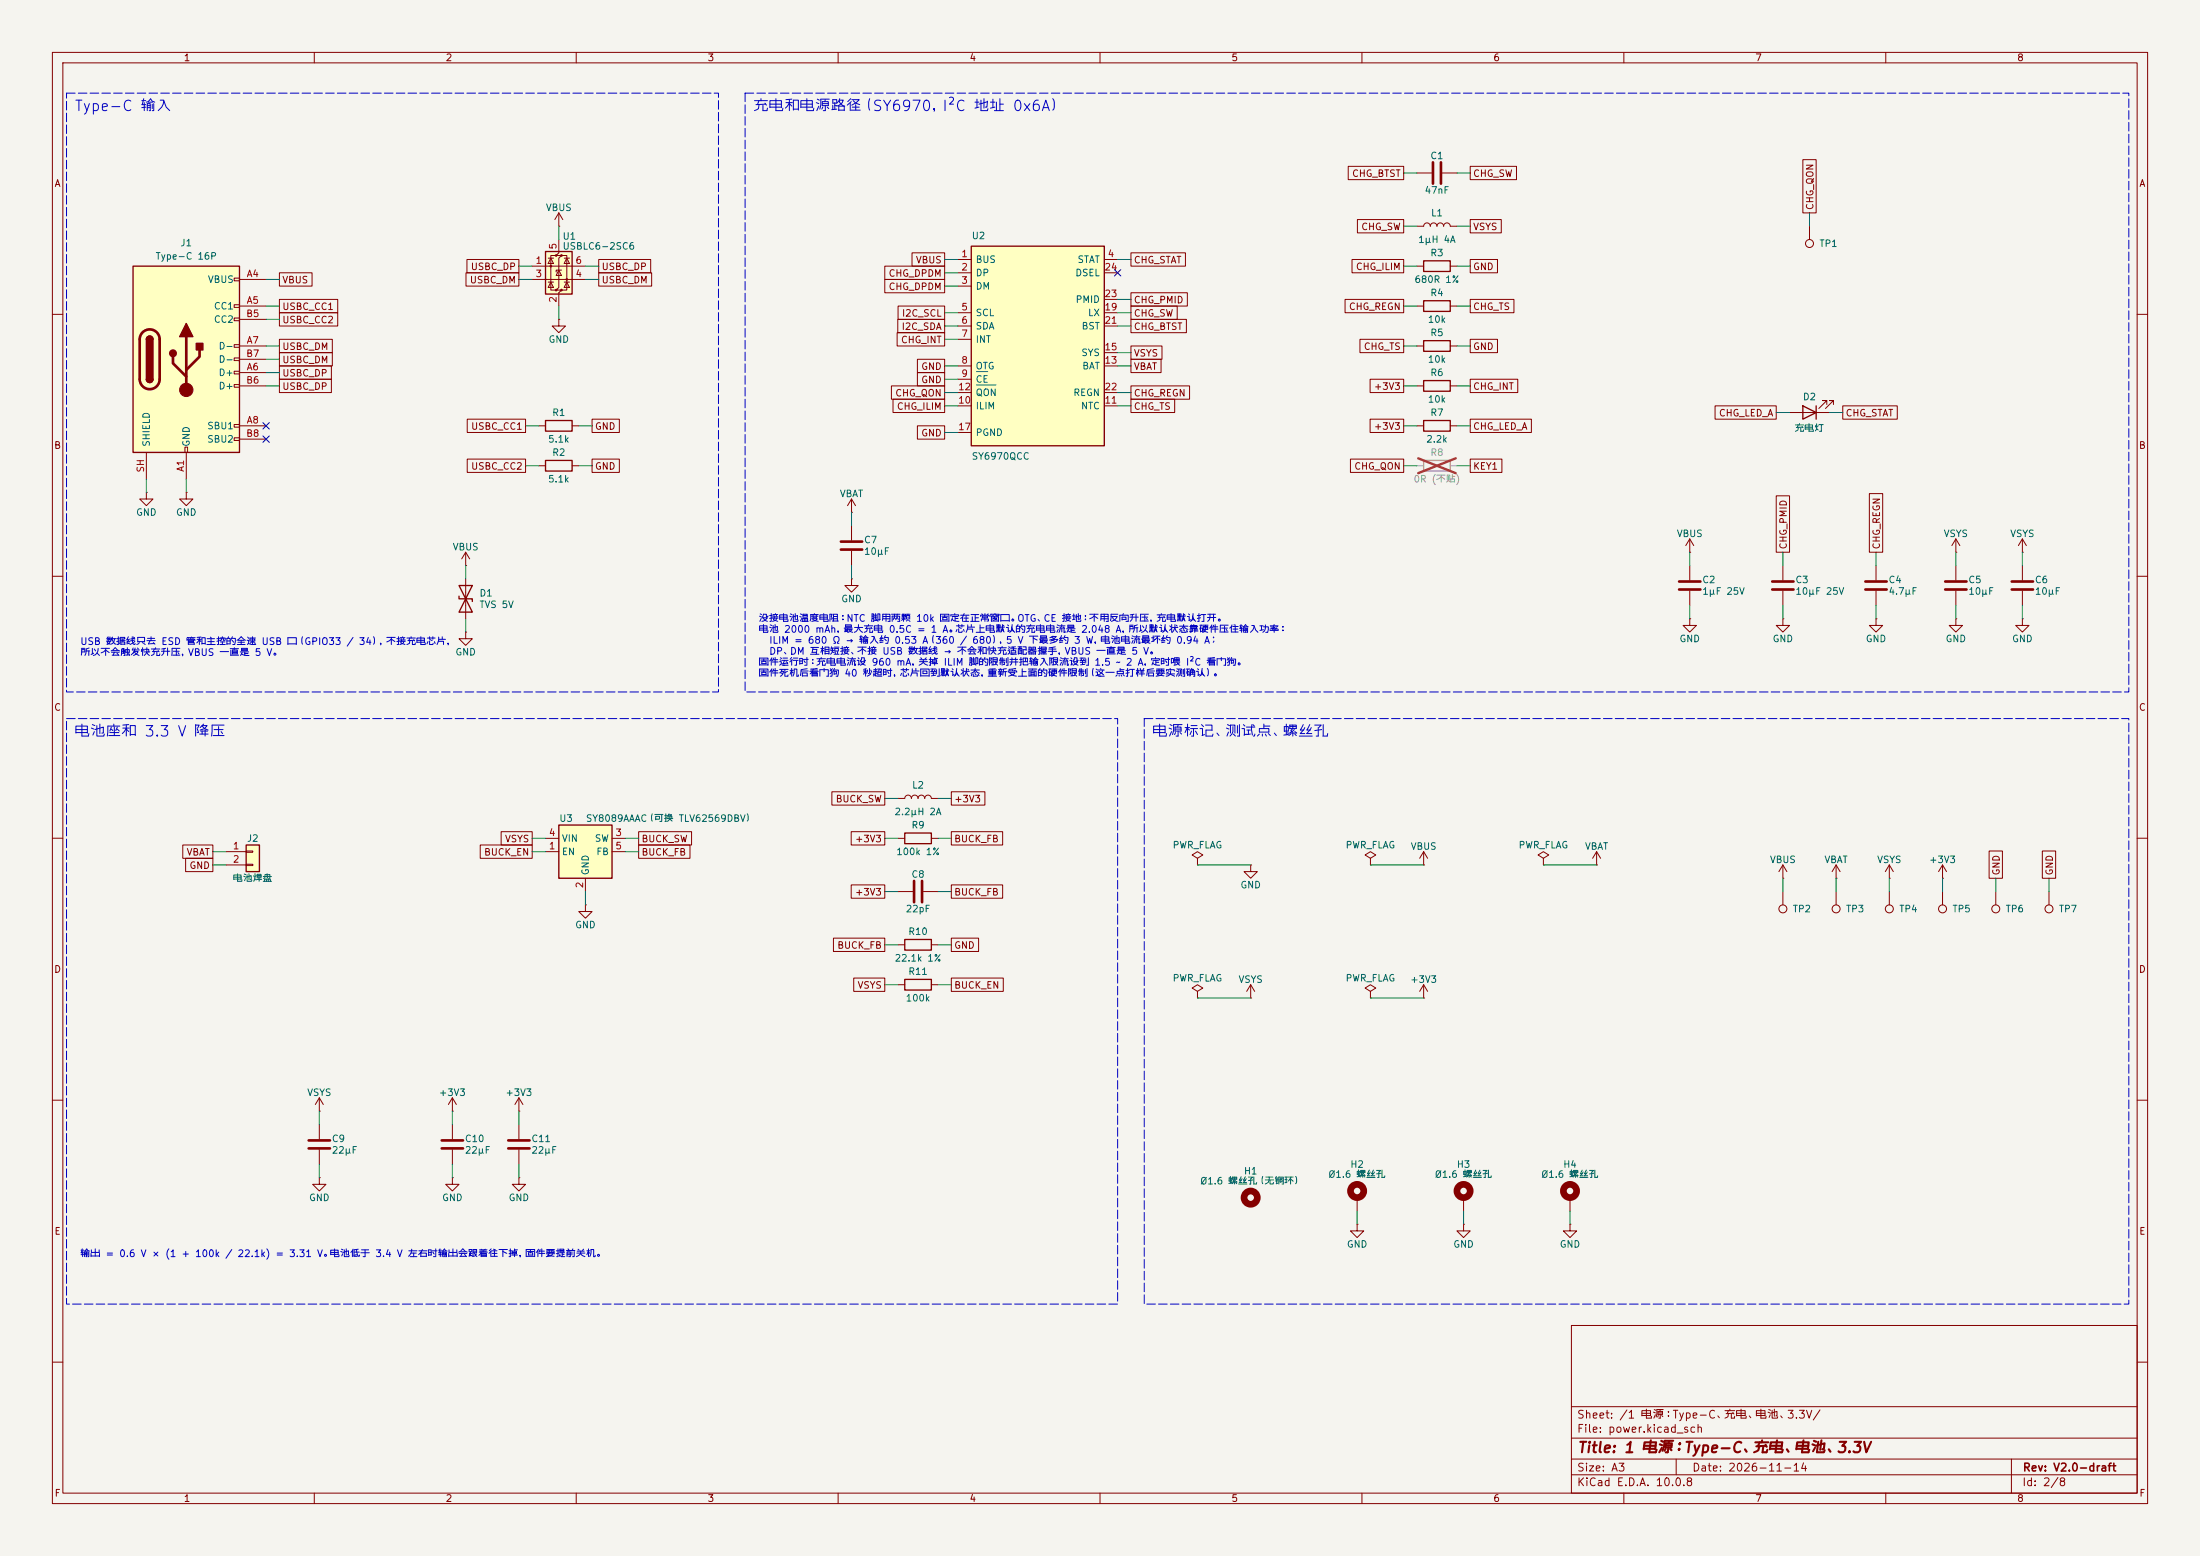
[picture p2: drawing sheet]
<svg xmlns="http://www.w3.org/2000/svg" width="420mm" height="297mm" viewBox="0 0 420 297" stroke-linecap="round" stroke-linejoin="round" font-family="sans-serif">
<path d="M0 0h420v297h-420z" fill="#f5f4ef" stroke="#f5f4ef" stroke-width=".19"/>
<g fill="none" stroke="#840000" stroke-width=".19">
<path d="M10 10h400v277h-400zM12 12h396v273h-396zM60 10v2M110 10v2M160 10v2M210 10v2M260 10v2M310 10v2M360 10v2M10 60h2M106.7 61v1.2h1.2l-1.2 1.3-1.3-1.3h1.3M106.7 61h.1"/>
<path d="M341.6 78.7h7.6M348.7 77.2v-.7h-.7h.7l-1.5 1.5M350 77.2v-.7h-.8h.8l-1.5 1.5M408 60h2M102.9 88.9h1.2M109.2 88.9h1.3M10 110h2M88.9 108h.1M88.9 105.4v2.6M88.9 110.5v7.6M88.9 105.4l-.8 1.3M88.9 105.4l.8 1.3"/>
<path d="M340.4 118.1v1.3h1.2l-1.2 1.3-1.3-1.3h1.3M340.4 118.1h.1M408 110h2M88.9 120.7v1.2h1.3l-1.3 1.3-1.3-1.3h1.3M88.9 120.7h.1M10 160h2M408 160h2M10 210h2M408 210h2M300 253h108v32h-108zM10 260h2M300 278.5h108"/>
<path d="M300 274.5h108M300 268.5h108M320 278.5v3M384 278.5v6.5M408 260h2M60 285v2M110 285v2M160 285v2M210 285v2M260 285v2M300 281.5h108M310 285v2"/>
<path d="M360 285v2"/>
</g>
<path d="M344.2 77.5l2.5 1.2-2.5 1.3zM346.7 77.5v2.5M104.1 87.9h5.1v2h-5.1zM87.6 111.8l2.6 5h-2.6l2.6-5zM87.6 113.8v.5h2.6v.5" fill="none" stroke="#840000" stroke-width=".25"/>
<path d="M104.1 48h5.1v8.1h-5.1z" fill="#ffffc2"/>
<g fill="#840000">
<circle cx="105.2" cy="50.8" r=".25"/>
<circle cx="106.2" cy="48.8" r=".25"/>
<circle cx="106.2" cy="55.4" r=".25"/>
<circle cx="107.2" cy="48.8" r=".25"/>
<circle cx="107.2" cy="55.4" r=".25"/>
<circle cx="108.2" cy="53.3" r=".25"/>
</g>
<g fill="none" stroke="#840000" stroke-width=".19">
<path d="M101.6 50.8h10.2M101.6 53.3h10.2M104.6 53.8h1.1M104.6 49.3h1.1M105.2 49.3l.5 1h-1.1zM105.2 53.8l.5 1.1h-1.1zM106.2 48.8h-1v6.6h1M106.7 45.7v2.6l-.5 .5h1l-.5 .5v5.6l-.5 .5h1l-.5 .5v2.5M106.7 51.6l.5 1h-1zM107.2 51.6h-1v.3M107.2 48.8h1v6.6h-1M107.7 53.8h1"/>
<path d="M107.7 49.3h1M108.2 49.3l.5 1h-1zM108.2 53.8l.5 1.1h-1zM345.4 43.2v2.5M27.9 94v1.3h1.3l-1.3 1.2-1.2-1.2h1.2M27.9 94h.1M35.6 94v1.3h1.2l-1.2 1.2-1.3-1.2h1.3M35.6 94h.1M270.5 81.3h1.3M276.9 81.3h1.2M340.4 108v2.7M340.4 112.8v2.8"/>
<path d="M358.1 108v2.7M358.1 112.8v2.8M373.4 118.1v1.3h1.2l-1.2 1.3-1.3-1.3h1.3M373.4 118.1h.1M373.4 105.4h.1M373.4 102.9l-.8 1.2M373.4 102.9l.7 1.2M373.4 102.9v2.5M373.4 108v2.7M373.4 112.8v2.8"/>
<circle cx="345.4" cy="46.5" r=".76"/>
</g>
<path d="M104.1 48h5.1v8.1h-5.1zM271.8 80.3h5.1v2h-5.1z" fill="none" stroke="#840000" stroke-width=".25"/>
<path d="M338.3 111h4.1M338.3 112.5h4.1M356.1 111h4.1M356.1 112.5h4.1M371.3 111h4.1M371.3 112.5h4.1" fill="none" stroke="#840000" stroke-width=".51"/>
<path d="M185.4 47h25.4v38.1h-25.4z" fill="#ffffc2"/>
<path d="M185.4 47h25.4v38.1h-25.4zM172.7 179.3h5.1v2.1h-5.1z" fill="none" stroke="#840000" stroke-width=".25"/>
<g fill="none" stroke="#840000" stroke-width=".19">
<path d="M270.5 33h2.8M275.3 33h2.8M182.9 49.5h2.5M182.9 52.1h2.5M182.9 54.6h2.5M182.9 59.7h2.5M210.8 49.5h2.6M210.8 52.1h2.6M210.8 59.7h2.6M210.8 57.2h2.6M182.9 62.2h2.5M182.9 64.8h2.5"/>
<path d="M182.9 69.9h2.5M182.9 72.4h2.5M182.9 77.5h2.5M182.9 74.9h2.5M210.8 62.2h2.6M210.8 69.9h2.6M210.8 77.5h2.6M210.8 74.9h2.6M210.8 67.3h2.6M182.9 82.6h2.5M386.1 108v2.7M386.1 112.8v2.8"/>
<path d="M171.4 180.3h1.3M177.8 180.3h1.3M61 212.1h.1M61 209.6l-.8 1.2M61 209.6l.7 1.2M61 209.6v2.5M99.1 212.1h.1M99.1 209.6l-.8 1.2M99.1 209.6l.7 1.2M99.1 209.6v2.5"/>
</g>
<path d="M186.4 70.9h2.2M186.4 73.5h3.7" fill="none" stroke="#006464" stroke-width=".19"/>
<path d="M273.6 31v4.1M275.1 31v4.1M384 111h4.1M384 112.5h4.1" fill="none" stroke="#840000" stroke-width=".51"/>
<path d="M271.8 87.9h5.1v2h-5.1z" fill="none" stroke="#9c9b98" stroke-width=".25"/>
<path d="M270.5 88.9h1.3M276.9 88.9h1.2" fill="none" stroke="#9c9b98" stroke-width=".19"/>
<path d="M270.7 87.5l7.2 2.8M277.9 87.5l-7.2 2.8" fill="none" stroke="#e12e31" stroke-width=".46"/>
<path d="M47 161.3h2.5v5.1h-2.5z" fill="#ffffc2"/>
<path d="M47 161.3h2.5v5.1h-2.5z" fill="none" stroke="#840000" stroke-width=".25"/>
<g fill="none" stroke="#840000" stroke-width=".19">
<path d="M43.2 162.6h3.8M43.2 165.1h3.8M47 162.4h1.3v.3h-1.3zM47 165h1.3v.2h-1.3zM111.8 172.7v1.3h1.2l-1.2 1.3-1.3-1.3h1.3M111.8 172.7h.1M86.4 212.1h.1M86.4 209.6l-.8 1.2M86.4 209.6l.7 1.2M86.4 209.6v2.5M99.1 214.6v2.8M99.1 219.5v2.7"/>
<path d="M86.4 224.8v1.3h1.2l-1.2 1.2-1.3-1.2h1.3M86.4 224.8h.1M99.1 224.8v1.3h1.2l-1.2 1.2-1.3-1.2h1.3M99.1 224.8h.1"/>
</g>
<path d="M97 217.7h4.1M97 219.2h4.1" fill="none" stroke="#840000" stroke-width=".51"/>
<path d="M106.7 157.5h10.1v10.1h-10.1z" fill="#ffffc2"/>
<path d="M271.8 49.8h5.1v2h-5.1zM271.8 57.4h5.1v2h-5.1zM271.8 65h5.1v2.1h-5.1zM271.8 72.6h5.1v2.1h-5.1zM104.1 80.3h5.1v2h-5.1zM106.7 157.5h10.1v10.1h-10.1zM172.7 159h5.1v2h-5.1zM172.7 186.9h5.1v2.1h-5.1z" fill="none" stroke="#840000" stroke-width=".25"/>
<g fill="none" stroke="#840000" stroke-width=".19">
<path d="M106.7 43.2h.1M106.7 40.6l-.8 1.3M106.7 40.6l.7 1.3M106.7 40.6v2.6M270.5 43.2h1.3a.64 .64 0 0 1 .6-.7 .64 .64 0 0 1 .6 .7 .64 .64 0 0 1 .7-.7 .64 .64 0 0 1 .6 .7 .64 .64 0 0 1 .7-.7 .64 .64 0 0 1 .6 .7 .64 .64 0 0 1 .6-.7 .64 .64 0 0 1 .7 .7h1.2M270.5 50.8h1.3M270.5 58.4h1.3M276.9 50.8h1.2M276.9 58.4h1.2M270.5 66h1.3M270.5 73.7h1.3M276.9 66h1.2"/>
<path d="M276.9 73.7h1.2M102.9 81.3h1.2M109.2 81.3h1.3M162.6 97.8h.1M162.6 95.3l-.8 1.2M162.6 95.3l.7 1.2M162.6 95.3v2.5M358.1 118.1v1.3h1.3l-1.3 1.3-1.2-1.3h1.2M358.1 118.1h.1M171.4 152.4h1.3a.64 .64 0 0 1 .7-.6 .64 .64 0 0 1 .6 .6 .64 .64 0 0 1 .6-.6 .64 .64 0 0 1 .7 .6 .64 .64 0 0 1 .6-.6 .64 .64 0 0 1 .6 .6 .64 .64 0 0 1 .7-.6 .64 .64 0 0 1 .6 .6h1.3M104.1 162.6h2.6M104.1 160h2.6"/>
<path d="M111.8 167.6v2.6M116.8 162.6h2.6M116.8 160h2.6M171.4 160h1.3M171.4 170.2h2.8M176.3 170.2h2.8M177.8 160h1.3M228.6 163.8l1-.6-1-.6-1 .6 1 .6v1.3M228.6 165.1h.1M238.8 165.1v1.3h1.2l-1.2 1.2-1.3-1.2h1.3M238.8 165.1h.1M261.6 163.8l1-.6-1-.6-1 .6 1 .6v1.3"/>
<path d="M261.6 165.1h.1M271.8 165.1h.1M271.8 162.6l-.8 1.2M271.8 162.6l.7 1.2M271.8 162.6v2.5M294.6 163.8l1.1-.6-1.1-.6-1 .6 1 .6v1.3M294.6 165.1h.1M304.8 165.1h.1M304.8 162.6l-.8 1.2M304.8 162.6l.8 1.2M304.8 162.6v2.5M350.5 167.6h.1"/>
<path d="M350.5 165.1l-.7 1.3M350.5 165.1l.8 1.3M350.5 165.1v2.5M370.8 167.6h.1M370.8 165.1v2.5M370.8 170.2v2.5M370.8 165.1l-.7 1.3M370.8 165.1l.8 1.3M391.2 170.2v2.5M171.4 188h1.3M177.8 188h1.3M228.6 189.2l1-.6-1-.6-1 .6 1 .6v1.3"/>
<path d="M228.6 190.5h.1M238.8 190.5h.1M238.8 188l-.8 1.2M238.8 188l.7 1.2M238.8 188v2.5M261.6 189.2l1-.6-1-.6-1 .6 1 .6v1.3M261.6 190.5h.1M271.8 190.5h.1M271.8 188v2.5M271.8 188l-.8 1.2M271.8 188l.7 1.2M61 214.6v2.8"/>
<path d="M61 219.5v2.7M86.4 214.6v2.8M86.4 219.5v2.7M61 224.8v1.3h1.2l-1.2 1.2-1.3-1.2h1.3M61 224.8h.1M259.1 233.7v1.2h1.2l-1.2 1.3-1.3-1.3h1.3M259.1 233.7h.1M259.1 228.6v2.5M279.4 233.7v1.2h1.3l-1.3 1.3-1.3-1.3h1.3M279.4 233.7h.1M279.4 228.6v2.5M299.7 233.7v1.2h1.3l-1.3 1.3-1.3-1.3h1.3"/>
<path d="M299.7 233.7h.1M299.7 228.6v2.5"/>
<circle cx="370.8" cy="173.5" r=".76"/>
<circle cx="391.2" cy="173.5" r=".76"/>
</g>
<path d="M174.5 168.1v4.1M176 168.1v4.1M58.9 217.7h4.1M58.9 219.2h4.1M84.3 217.7h4.1M84.3 219.2h4.1" fill="none" stroke="#840000" stroke-width=".51"/>
<g fill="none" stroke="#840000" stroke-width="1.3">
<circle cx="238.8" cy="228.6" r="1.27"/>
<circle cx="259.1" cy="227.3" r="1.27"/>
<circle cx="279.4" cy="227.3" r="1.27"/>
<circle cx="299.7" cy="227.3" r="1.27"/>
</g>
<path d="M25.4 50.8h20.3v35.6h-20.3z" fill="#ffffc2"/>
<g fill="none" stroke="#840000" stroke-width=".19">
<path d="M257.4 31.7h10.6v2.6h-10.6zM280.7 31.7h8.8v2.6h-8.8zM344.2 30.5h2.5v10.1h-2.5zM44.7 53.1h1v.5h-1zM44.7 58.2h1v.5h-1zM45.7 53.3h5.1M45.7 58.4h5.1M53.3 57.1h11.2v2.6h-11.2zM53.3 59.7h11.2v2.5h-11.2zM53.3 52.1h6.3v2.5h-6.3zM89 52.1h10.1v2.5h-10.1zM89.1 49.5h10v2.6h-10z"/>
<path d="M114.3 49.5h9.9v2.6h-9.9zM114.3 52.1h10.1v2.5h-10.1zM168.9 53.3h11.4v2.6h-11.4zM168.9 50.8h11.4v2.5h-11.4zM171.4 58.4h8.9v2.6h-8.9zM174.1 48.3h6.2v2.5h-6.2zM215.9 48.3h10.4v2.5h-10.4zM215.9 55.9h10.8v2.5h-10.8zM215.9 58.4h8.8v2.6h-8.8zM256.8 57.1h11.2v2.6h-11.2zM258.1 49.5h9.9v2.6h-9.9zM259.1 41.9h8.9v2.6h-8.9z"/>
<path d="M280.7 41.9h5.9v2.6h-5.9zM280.7 49.5h5.2v2.6h-5.2zM280.7 57.1h8.3v2.6h-8.3zM44.7 60.7h1v.5h-1zM44.7 65.8h1v.5h-1zM44.7 68.3h1v.5h-1zM44.7 70.9h1v.5h-1zM44.7 73.4h1v.5h-1zM45.7 71.1h5.1M45.7 66h5.1M45.7 61h5.1M45.7 73.7h5.1"/>
<path d="M45.7 68.6h5.1M53.3 69.8h10v2.6h-10zM53.3 64.8h10.1v2.5h-10.1zM53.3 72.4h10v2.5h-10zM53.3 67.3h10.1v2.6h-10.1zM170.2 73.7h10.1v2.5h-10.1zM170.5 76.2h9.8v2.5h-9.8zM171.3 63.5h9v2.5h-9zM171.4 61h8.9v2.5h-8.9zM175.1 68.6h5.2v2.5h-5.2zM175.1 71.1h5.2v2.6h-5.2zM215.9 61h10.6v2.5h-10.6z"/>
<path d="M215.9 68.6h5.7v2.5h-5.7zM215.9 66h5.9v2.6h-5.9zM215.9 73.7h11.2v2.5h-11.2zM215.9 76.2h8.3v2.5h-8.3zM259.6 64.8h8.4v2.5h-8.4zM261.6 72.4h6.4v2.5h-6.4zM280.7 64.8h5.2v2.5h-5.2zM280.7 72.4h9v2.5h-9zM327.4 77.5h11.7v2.5h-11.7zM351.8 77.5h10.4v2.5h-10.4zM27.9 86.4v5M35.3 85.3h.5v1.1h-.5z"/>
<path d="M35.6 86.4v5M44.7 81h1v.5h-1zM44.7 83.6h1v.5h-1zM45.7 81.3h5.1M45.7 83.8h5.1M89.2 80h11.1v2.6h-11.1zM89.2 87.6h11.1v2.6h-11.1zM113 80h5.2v2.6h-5.2zM113 87.6h5.2v2.6h-5.2zM175.1 81.3h5.2v2.5h-5.2zM257.8 87.6h10.2v2.6h-10.2zM261.6 80h6.4v2.6h-6.4z"/>
<path d="M280.7 80h11.6v2.6h-11.6zM280.7 87.6h6v2.6h-6zM339.1 94.6h2.5v10.8h-2.5zM356.9 94.2h2.5v11.2h-2.5zM162.6 110.5v1.3h1.2l-1.2 1.2-1.3-1.2h1.3M162.6 110.5h.1M162.6 100.3v2.8M162.6 105.2v2.8M322.6 105.4h.1M322.6 118.1v1.3h1.2l-1.2 1.3-1.3-1.3h1.3M322.6 118.1h.1M322.6 102.9v2.5"/>
<path d="M322.6 108v2.7M322.6 112.8v2.8M322.6 102.9l-.8 1.2M322.6 102.9l.7 1.2M386.1 105.4h.1M386.1 118.1v1.3h1.2l-1.2 1.3-1.3-1.3h1.3M386.1 118.1h.1M386.1 102.9l-.8 1.2M386.1 102.9l.7 1.2M386.1 102.9v2.5M95.7 158.7h5.9v2.6h-5.9zM121.9 158.7h10.1v2.6h-10.1z"/>
<path d="M158.8 151.1h10.1v2.6h-10.1zM162.5 158.7h6.4v2.6h-6.4zM181.6 158.7h9.8v2.6h-9.8zM181.6 151.1h6.4v2.6h-6.4zM34.9 161.3h5.7v2.5h-5.7zM35.4 163.8h5.2v2.6h-5.2zM91.7 161.3h9.9v2.5h-9.9zM121.9 161.3h9.8v2.5h-9.8zM159.1 179.1h9.8v2.5h-9.8zM162.5 168.9h6.4v2.6h-6.4zM181.6 168.9h9.8v2.6h-9.8zM181.6 179.1h5.2v2.5h-5.2z"/>
<path d="M340.4 167.6h.1M340.4 165.1v2.5M340.4 170.2v2.5M340.4 165.1l-.8 1.3M340.4 165.1l.7 1.3M350.5 170.2v2.5M360.7 167.6h.1M360.7 165.1v2.5M360.7 170.2v2.5M360.7 165.1l-.8 1.3M360.7 165.1l.7 1.3M379.7 162.4h2.6v5.2h-2.6z"/>
<path d="M381 170.2v2.5M389.9 162.4h2.5v5.2h-2.5zM163 186.7h5.9v2.5h-5.9zM181.6 186.7h9.9v2.5h-9.9z"/>
<circle cx="340.4" cy="173.5" r=".76"/>
<circle cx="350.5" cy="173.5" r=".76"/>
<circle cx="360.7" cy="173.5" r=".76"/>
<circle cx="381" cy="173.5" r=".76"/>
</g>
<path d="M25.4 50.8h20.3v35.6h-20.3zM27.9 64.8a.64 .64 0 0 1 .7-.7 .64 .64 0 0 1 .6 .7M27.9 72.4a.64 .64 0 0 0 .7 .6 .64 .64 0 0 0 .6-.6" fill="none" stroke="#840000" stroke-width=".25"/>
<path d="M27.2 63.4a1.9 1.9 0 0 1 2.1-.4 1.9 1.9 0 0 1 1.2 1.8v7.6a1.91 1.91 0 0 1-1.9 1.9 1.91 1.91 0 0 1-1.9-1.9v-7.8l.1-.6zM33 68.1v1.2l2.6 2.6M35.6 64.3v10.1M38.1 66.8v1.3l-2.5 2.5M160.5 103.4h4.1M160.5 104.9h4.1M320.5 111h4.1M320.5 112.5h4.1" fill="none" stroke="#840000" stroke-width=".51"/>
<g fill="#840000" stroke="#840000" stroke-width=".25">
<path d="M27.9 64.8h1.3v7.6h-1.3z"/>
<path d="M28.1 64.3a.64 .64 0 0 1 .7-.1 .64 .64 0 0 1 .4 .6h-1.3z"/>
<path d="M27.9 72.4h1.3a.64 .64 0 0 1-.6 .6 .64 .64 0 0 1-.7-.6z"/>
<path d="M35.6 61.7l1.2 2.6h-2.5z"/>
<path d="M37.5 65.5h1.2v1.3h-1.2z"/>
<circle cx="33" cy="67.4" r=".63"/>
</g>
<circle cx="35.6" cy="74.4" r="1.27" fill="#840000" stroke="#840000" stroke-width=".19"/>
<g fill="none" stroke="#009600" stroke-width=".19">
<path d="M268 33h2.5M278.1 33h2.6M50.8 58.4h2.5M50.8 53.3h2.5M99.1 53.3h2.5M99.1 50.8h2.5M106.7 43.2v2.5M106.7 58.4v2.6M111.8 53.3h2.5M111.8 50.8h2.5M180.3 59.7h2.6M180.3 49.5h2.6"/>
<path d="M180.3 54.6h2.6M180.3 52.1h2.6M213.4 59.7h2.5M213.4 57.2h2.5M213.4 49.5h2.5M268 58.4h2.5M268 50.8h2.5M268 43.2h2.5M278.1 58.4h2.6M278.1 50.8h2.6M278.1 43.2h2.6M345.4 40.6v2.6"/>
<path d="M50.8 68.6h2.5M50.8 71.1h2.5M50.8 66h2.5M50.8 61h2.5M50.8 73.7h2.5M180.3 64.8h2.6M180.3 62.2h2.6M180.3 69.9h2.6M180.3 77.5h2.6M180.3 74.9h2.6M180.3 72.4h2.6M213.4 62.2h2.5"/>
<path d="M213.4 67.3h2.5M213.4 69.9h2.5M213.4 77.5h2.5M213.4 74.9h2.5M268 66h2.5M268 73.7h2.5M278.1 66h2.6M278.1 73.7h2.6M339.1 78.7h2.5M349.2 78.7h2.6M27.9 91.4v2.6M35.6 91.4v2.6"/>
<path d="M100.3 88.9h2.6M100.3 81.3h2.6M110.5 88.9h2.5M110.5 81.3h2.5M162.6 97.8v2.5M180.3 82.6h2.6M268 88.9h2.5M268 81.3h2.5M278.1 88.9h2.6M278.1 81.3h2.6M88.9 108v2.5M88.9 118.1v2.6"/>
<path d="M162.6 108v2.5M322.6 105.4v2.6M322.6 115.6v2.5M340.4 105.4v2.6M340.4 115.6v2.5M358.1 105.4v2.6M358.1 115.6v2.5M373.4 105.4v2.6M373.4 115.6v2.5M386.1 105.4v2.6M386.1 115.6v2.5M168.9 152.4h2.5"/>
<path d="M179.1 152.4h2.5M40.6 162.6h2.6M40.6 165.1h2.6M101.6 162.6h2.5M101.6 160h2.5M111.8 170.2v2.5M119.4 162.6h2.5M119.4 160h2.5M168.9 160h2.5M168.9 170.2h2.5M179.1 160h2.5M179.1 170.2h2.5"/>
<path d="M228.6 165.1h10.2M261.6 165.1h10.2M294.6 165.1h10.2M340.4 167.6v2.6M350.5 167.6v2.6M360.7 167.6v2.6M370.8 167.6v2.6M381 167.6v2.6M391.2 167.6v2.6M168.9 180.3h2.5M168.9 188h2.5M179.1 180.3h2.5"/>
<path d="M179.1 188h2.5M228.6 190.5h10.2M261.6 190.5h10.2M61 212.1v2.5M86.4 212.1v2.5M99.1 212.1v2.5M61 222.2v2.6M86.4 222.2v2.6M99.1 222.2v2.6M259.1 231.1v2.6M279.4 231.1v2.6M299.7 231.1v2.6"/>
</g>
<path d="M212.8 51.5l1.2 1.2M214 51.5l-1.2 1.2M50.2 80.7l1.2 1.2M50.2 83.2l1.2 1.2M51.4 80.7l-1.2 1.2M51.4 83.2l-1.2 1.2" fill="none" stroke="#000084" stroke-width=".19"/>
<path d="M12.7 17.8h124.5v114.3h-124.5zM142.2 17.8h264.2v114.3h-264.2zM12.7 137.2h200.7v111.7h-200.7zM218.4 137.2h188v111.7h-188z" fill="none" stroke="#0000c2" stroke-width=".19" stroke-dasharray="1.6 .6"/>
<g font-size="2" fill="#0000c2">
<text x="14.1" y="21.7">Type-C 输入</text>
<text x="143.6" y="21.7">充电和电源路径（SY6970，I²C 地址 0x6A）</text>
<text x="14.1" y="141.1">电池座和 3.3 V 降压</text>
<text x="219.8" y="141.1">电源标记、测试点、螺丝孔</text>
</g>
<text font-size="2" fill="#840000" x="301" y="277.8">Title: 1 电源：Type-C、充电、电池、3.3V</text>
<g font-size="1.5" fill="#840000">
<text x="300.9" y="273.8">File: power.kicad_sch</text>
<text x="300.9" y="271.1">Sheet: /1 电源：Type-C、充电、电池、3.3V/</text>
<text x="300.9" y="281.2">Size: A3</text>
<text x="322.9" y="281.2">Date: 2026-11-14</text>
<text x="386" y="281.2">Rev: V2.0-draft</text>
<text x="300.9" y="284">KiCad E.D.A. 10.0.8</text>
<text x="385.9" y="284">Id: 2/8</text>
</g>
<g font-size="1.3" fill="#840000">
<text x="35" y="12">1</text>
<text x="85" y="12">2</text>
<text x="135" y="12">3</text>
<text x="185" y="12">4</text>
<text x="235" y="12">5</text>
<text x="285" y="12">6</text>
<text x="335" y="12">7</text>
<text x="385" y="12">8</text>
<text x="10.3" y="36">A</text>
<text x="258" y="34.1">CHG_BTST</text>
<text x="281.1" y="34.1">CHG_SW</text>
<text x="408.3" y="36">A</text>
<text x="346.5" y="40.2" transform="rotate(-90 346.5 40.2)">CHG_QON</text>
<text x="259.8" y="44.2">CHG_SW</text>
<text x="281.1" y="44.2">VSYS</text>
<text x="89.8" y="51.9">USBC_DP</text>
<text x="114.7" y="51.9">USBC_DP</text>
<text x="169.5" y="53.1">CHG_DPDM</text>
<text x="174.7" y="50.6">VBUS</text>
<text x="216.3" y="50.6">CHG_STAT</text>
<text x="258.7" y="51.9">CHG_ILIM</text>
<text x="281.1" y="51.9">GND</text>
<text x="53.8" y="59.5">USBC_CC1</text>
<text x="53.8" y="54.4">VBUS</text>
<text x="89.6" y="54.4">USBC_DM</text>
<text x="114.7" y="54.4">USBC_DM</text>
<text x="169.5" y="55.7">CHG_DPDM</text>
<text x="216.3" y="58.2">CHG_PMID</text>
<text x="257.4" y="59.5">CHG_REGN</text>
<text x="281.1" y="59.5">CHG_TS</text>
<text x="53.8" y="62">USBC_CC2</text>
<text x="171.9" y="65.8">CHG_INT</text>
<text x="172" y="63.3">I2C_SDA</text>
<text x="172.1" y="60.7">I2C_SCL</text>
<text x="216.3" y="63.3">CHG_BTST</text>
<text x="216.3" y="60.7">CHG_SW</text>
<text x="53.8" y="67.1">USBC_DM</text>
<text x="53.8" y="69.6">USBC_DM</text>
<text x="175.8" y="70.9">GND</text>
<text x="216.3" y="70.9">VBAT</text>
<text x="216.3" y="68.4">VSYS</text>
<text x="260.3" y="67.1">CHG_TS</text>
<text x="281.1" y="67.1">GND</text>
<text x="53.8" y="72.2">USBC_DP</text>
<text x="53.8" y="74.7">USBC_DP</text>
<text x="170.8" y="76">CHG_QON</text>
<text x="175.8" y="73.4">GND</text>
<text x="216.3" y="76">CHG_REGN</text>
<text x="262.2" y="74.7">+3V3</text>
<text x="281.1" y="74.7">CHG_INT</text>
<text x="89.8" y="82.3">USBC_CC1</text>
<text x="113.5" y="82.3">GND</text>
<text x="171.1" y="78.5">CHG_ILIM</text>
<text x="175.8" y="83.6">GND</text>
<text x="216.3" y="78.5">CHG_TS</text>
<text x="262.2" y="82.3">+3V3</text>
<text x="281.1" y="82.3">CHG_LED_A</text>
<text x="328" y="79.8">CHG_LED_A</text>
<text x="352.2" y="79.8">CHG_STAT</text>
<text x="10.2" y="86">B</text>
<text x="89.8" y="90">USBC_CC2</text>
<text x="113.5" y="90">GND</text>
<text x="258.4" y="90">CHG_QON</text>
<text x="281.1" y="90">KEY1</text>
<text x="408.2" y="86">B</text>
<text x="341.4" y="105" transform="rotate(-90 341.4 105)">CHG_PMID</text>
<text x="359.2" y="105" transform="rotate(-90 359.2 105)">CHG_REGN</text>
<text x="10.2" y="136">C</text>
<text x="408.2" y="136">C</text>
<text x="159.4" y="153.5">BUCK_SW</text>
<text x="182.1" y="153.5">+3V3</text>
<text x="96.3" y="161.1">VSYS</text>
<text x="122.4" y="161.1">BUCK_SW</text>
<text x="163.1" y="161.1">+3V3</text>
<text x="182.1" y="161.1">BUCK_FB</text>
<text x="35.5" y="163.6">VBAT</text>
<text x="36.1" y="166.2">GND</text>
<text x="92.3" y="163.6">BUCK_EN</text>
<text x="122.4" y="163.6">BUCK_FB</text>
<text x="382.1" y="167.2" transform="rotate(-90 382.1 167.2)">GND</text>
<text x="392.2" y="167.2" transform="rotate(-90 392.2 167.2)">GND</text>
<text x="163.1" y="171.2">+3V3</text>
<text x="182.1" y="171.2">BUCK_FB</text>
<text x="10.2" y="186">D</text>
<text x="159.7" y="181.4">BUCK_FB</text>
<text x="182.1" y="181.4">GND</text>
<text x="408.2" y="186">D</text>
<text x="163.6" y="189">VSYS</text>
<text x="182.1" y="189">BUCK_EN</text>
<text x="10.3" y="236">E</text>
<text x="408.3" y="236">E</text>
<text x="10.3" y="286">F</text>
<text x="35" y="287">1</text>
<text x="85" y="287">2</text>
<text x="135" y="287">3</text>
<text x="185" y="287">4</text>
<text x="235" y="287">5</text>
<text x="285" y="287">6</text>
<text x="335" y="287">7</text>
<text x="385" y="287">8</text>
<text x="408.3" y="286">F</text>
</g>
<g font-size="1.3" fill="#006464">
<text x="273" y="30.7">C1</text>
<text x="104.1" y="40.6">VBUS</text>
<text x="271.9" y="37.3">47nF</text>
<text x="273.1" y="41.6">L1</text>
<text x="34.3" y="47.3">J1</text>
<text x="107.3" y="46">U1</text>
<text x="107.3" y="48">USBLC6-2SC6</text>
<text x="185.4" y="46">U2</text>
<text x="270.6" y="46.7">1µH 4A</text>
<text x="347.2" y="47.4">TP1</text>
<text x="29.6" y="49.9">Type-C 16P</text>
<text x="186.2" y="50.5">BUS</text>
<text x="186.2" y="53">DP</text>
<text x="205.2" y="53">DSEL</text>
<text x="205.6" y="50.5">STAT</text>
<text x="273" y="49.2">R3</text>
<text x="39.6" y="54.3">VBUS</text>
<text x="40.7" y="59.4">CC1</text>
<text x="186.2" y="55.6">DM</text>
<text x="205.2" y="58.1">PMID</text>
<text x="269.9" y="54.3">680R 1%</text>
<text x="273" y="56.8">R4</text>
<text x="40.7" y="61.9">CC2</text>
<text x="104.6" y="65.7">GND</text>
<text x="186.2" y="60.7">SCL</text>
<text x="186.2" y="63.2">SDA</text>
<text x="186.2" y="65.7">INT</text>
<text x="206.4" y="63.2">BST</text>
<text x="207.6" y="60.7">LX</text>
<text x="272.5" y="61.9">10k</text>
<text x="273" y="64.5">R5</text>
<text x="41.6" y="67">D-</text>
<text x="41.6" y="69.5">D-</text>
<text x="186.2" y="70.8">OTG</text>
<text x="206.3" y="68.3">SYS</text>
<text x="206.5" y="70.8">BAT</text>
<text x="272.5" y="69.5">10k</text>
<text x="41.6" y="72.1">D+</text>
<text x="41.6" y="74.6">D+</text>
<text x="186.2" y="73.4">CE</text>
<text x="186.2" y="75.9">QON</text>
<text x="204.8" y="75.9">REGN</text>
<text x="272.5" y="77.2">10k</text>
<text x="273" y="72.1">R6</text>
<text x="344.1" y="76.7">D2</text>
<text x="39.5" y="82.2">SBU1</text>
<text x="105.3" y="79.7">R1</text>
<text x="186.2" y="78.4">ILIM</text>
<text x="186.2" y="83.5">PGND</text>
<text x="206.3" y="78.4">NTC</text>
<text x="273" y="79.7">R7</text>
<text x="342.5" y="82.7">充电灯</text>
<text x="28.9" y="85.4" transform="rotate(-90 28.9 85.4)">SHIELD</text>
<text x="36.5" y="85.4" transform="rotate(-90 36.5 85.4)">GND</text>
<text x="39.5" y="84.8">SBU2</text>
<text x="104.5" y="84.8">5.1k</text>
<text x="105.3" y="87.3">R2</text>
<text x="185.4" y="88">SY6970QCC</text>
<text x="272.2" y="84.8">2.2k</text>
<text x="104.5" y="92.4">5.1k</text>
<text x="160.2" y="95.2">VBAT</text>
<text x="25.9" y="98.8">GND</text>
<text x="33.5" y="98.8">GND</text>
<text x="86.3" y="105.4">VBUS</text>
<text x="164.8" y="104">C7</text>
<text x="164.8" y="106.2">10µF</text>
<text x="320" y="102.8">VBUS</text>
<text x="371" y="102.8">VSYS</text>
<text x="383.7" y="102.8">VSYS</text>
<text x="324.9" y="111.6">C2</text>
<text x="324.9" y="113.8">1µF 25V</text>
<text x="342.6" y="111.6">C3</text>
<text x="342.6" y="113.8">10µF 25V</text>
<text x="360.4" y="111.6">C4</text>
<text x="360.4" y="113.8">4.7µF</text>
<text x="375.7" y="111.6">C5</text>
<text x="375.7" y="113.8">10µF</text>
<text x="388.4" y="111.6">C6</text>
<text x="388.4" y="113.8">10µF</text>
<text x="91.4" y="114.2">D1</text>
<text x="91.4" y="116.4">TVS 5V</text>
<text x="160.5" y="115.3">GND</text>
<text x="86.8" y="125.4">GND</text>
<text x="320.5" y="122.9">GND</text>
<text x="338.3" y="122.9">GND</text>
<text x="356.1" y="122.9">GND</text>
<text x="371.3" y="122.9">GND</text>
<text x="384" y="122.9">GND</text>
<text x="170.7" y="155.9">2.2µH 2A</text>
<text x="174" y="150.8">L2</text>
<text x="47" y="161">J2</text>
<text x="106.7" y="157.2">U3</text>
<text x="107.2" y="161">VIN</text>
<text x="111.7" y="157.2">SY8089AAAC（可换 TLV62569DBV）</text>
<text x="113.4" y="161">SW</text>
<text x="173.9" y="158.4">R9</text>
<text x="107.2" y="163.5">EN</text>
<text x="112.7" y="167.2" transform="rotate(-90 112.7 167.2)">GND</text>
<text x="113.7" y="163.5">FB</text>
<text x="171" y="163.5">100k 1%</text>
<text x="173.9" y="167.8">C8</text>
<text x="223.8" y="162.3">PWR_FLAG</text>
<text x="256.8" y="162.3">PWR_FLAG</text>
<text x="269.2" y="162.5">VBUS</text>
<text x="289.8" y="162.3">PWR_FLAG</text>
<text x="302.5" y="162.5">VBAT</text>
<text x="337.8" y="165">VBUS</text>
<text x="348.2" y="165">VBAT</text>
<text x="358.3" y="165">VSYS</text>
<text x="368.2" y="165">+3V3</text>
<text x="44.4" y="168.6">电池焊盘</text>
<text x="236.7" y="169.9">GND</text>
<text x="109.7" y="177.5">GND</text>
<text x="172.8" y="174.4">22pF</text>
<text x="173.3" y="178.8">R10</text>
<text x="342.1" y="174.4">TP2</text>
<text x="352.3" y="174.4">TP3</text>
<text x="362.5" y="174.4">TP4</text>
<text x="372.6" y="174.4">TP5</text>
<text x="382.8" y="174.4">TP6</text>
<text x="392.9" y="174.4">TP7</text>
<text x="170.7" y="183.8">22.1k 1%</text>
<text x="172.8" y="191.5">100k</text>
<text x="173.3" y="186.4">R11</text>
<text x="223.8" y="187.7">PWR_FLAG</text>
<text x="236.3" y="187.9">VSYS</text>
<text x="256.8" y="187.7">PWR_FLAG</text>
<text x="269.1" y="187.9">+3V3</text>
<text x="58.5" y="209.5">VSYS</text>
<text x="83.7" y="209.5">+3V3</text>
<text x="96.4" y="209.5">+3V3</text>
<text x="63.2" y="218.3">C9</text>
<text x="63.2" y="220.5">22µF</text>
<text x="88.6" y="218.3">C10</text>
<text x="88.6" y="220.5">22µF</text>
<text x="101.3" y="218.3">C11</text>
<text x="101.3" y="220.5">22µF</text>
<text x="229" y="226.4">Ø1.6 螺丝孔（无铜环）</text>
<text x="237.4" y="224.5">H1</text>
<text x="253.5" y="225.1">Ø1.6 螺丝孔</text>
<text x="257.7" y="223.2">H2</text>
<text x="273.8" y="225.1">Ø1.6 螺丝孔</text>
<text x="278" y="223.2">H3</text>
<text x="294.1" y="225.1">Ø1.6 螺丝孔</text>
<text x="298.3" y="223.2">H4</text>
<text x="58.9" y="229.6">GND</text>
<text x="84.3" y="229.6">GND</text>
<text x="97" y="229.6">GND</text>
<text x="257" y="238.5">GND</text>
<text x="277.3" y="238.5">GND</text>
<text x="297.7" y="238.5">GND</text>
</g>
<g font-size="1.3" fill="#a90000">
<text x="106.5" y="47.7" transform="rotate(-90 106.5 47.7)">5</text>
<text x="47" y="53.2">A4</text>
<text x="102.1" y="50.7">1</text>
<text x="102.1" y="53.2">3</text>
<text x="109.8" y="53.2">4</text>
<text x="109.8" y="50.7">6</text>
<text x="183.4" y="49.4">1</text>
<text x="183.4" y="51.9">2</text>
<text x="210.8" y="51.9">24</text>
<text x="211.4" y="49.4">4</text>
<text x="47" y="58.3">A5</text>
<text x="106.5" y="57.9" transform="rotate(-90 106.5 57.9)">2</text>
<text x="183.4" y="54.5">3</text>
<text x="183.4" y="59.6">5</text>
<text x="210.8" y="59.6">19</text>
<text x="210.8" y="57">23</text>
<text x="46.9" y="60.8">B5</text>
<text x="47" y="65.9">A7</text>
<text x="183.4" y="62.1">6</text>
<text x="183.4" y="64.6">7</text>
<text x="210.8" y="62.1">21</text>
<text x="46.9" y="68.4">B7</text>
<text x="47" y="71">A6</text>
<text x="183.4" y="69.7">8</text>
<text x="210.8" y="69.7">13</text>
<text x="210.8" y="67.2">15</text>
<text x="46.9" y="73.5">B6</text>
<text x="182.8" y="77.3">10</text>
<text x="182.8" y="74.8">12</text>
<text x="183.4" y="72.3">9</text>
<text x="210.8" y="77.3">11</text>
<text x="210.8" y="74.8">22</text>
<text x="46.9" y="83.7">B8</text>
<text x="47" y="81.1">A8</text>
<text x="182.8" y="82.4">17</text>
<text x="27.8" y="90.3" transform="rotate(-90 27.8 90.3)">SH</text>
<text x="35.4" y="90.2" transform="rotate(-90 35.4 90.2)">A1</text>
<text x="104.7" y="159.9">4</text>
<text x="117.4" y="159.9">3</text>
<text x="44.4" y="162.4">1</text>
<text x="44.4" y="165">2</text>
<text x="104.7" y="162.4">1</text>
<text x="117.4" y="162.4">5</text>
<text x="111.6" y="169.6" transform="rotate(-90 111.6 169.6)">2</text>
</g>
<g font-size="1.3" fill="#939391">
<text x="273" y="87.3">R8</text>
<text x="269.7" y="92.4">0R (不贴)</text>
</g>
<g font-size="1.3" fill="#0000c2">
<text x="144.8" y="119">没接电池温度电阻：NTC 脚用两颗 10k 固定在正常窗口。OTG、CE 接地：不用反向升压，充电默认打开。</text>
<text x="15.2" y="123.4">USB 数据线只去 ESD 管和主控的全速 USB 口（GPIO33 / 34），不接充电芯片，</text>
<text x="15.2" y="125.5">所以不会触发快充升压，VBUS 一直是 5 V。</text>
<text x="144.8" y="121.1">电池 2000 mAh，最大充电 0.5C = 1 A。芯片上电默认的充电电流是 2.048 A，所以默认状态靠硬件压住输入功率：</text>
<text x="146.7" y="123.2">ILIM = 680 Ω → 输入约 0.53 A（360 / 680），5 V 下最多约 3 W，电池电流最坏约 0.94 A；</text>
<text x="146.7" y="125.3">DP、DM 互相短接、不接 USB 数据线 → 不会和快充适配器握手，VBUS 一直是 5 V。</text>
<text x="144.8" y="127.4">固件运行时：充电电流设 960 mA，关掉 ILIM 脚的限制并把输入限流设到 1.5 ~ 2 A，定时喂 I²C 看门狗。</text>
<text x="144.8" y="129.5">固件死机后看门狗 40 秒超时，芯片回到默认状态，重新受上面的硬件限制（这一点打样后要实测确认）。</text>
<text x="15.2" y="240.3">输出 = 0.6 V × (1 + 100k / 22.1k) = 3.31 V。电池低于 3.4 V 左右时输出会跟着往下掉，固件要提前关机。</text>
</g>
</svg>
